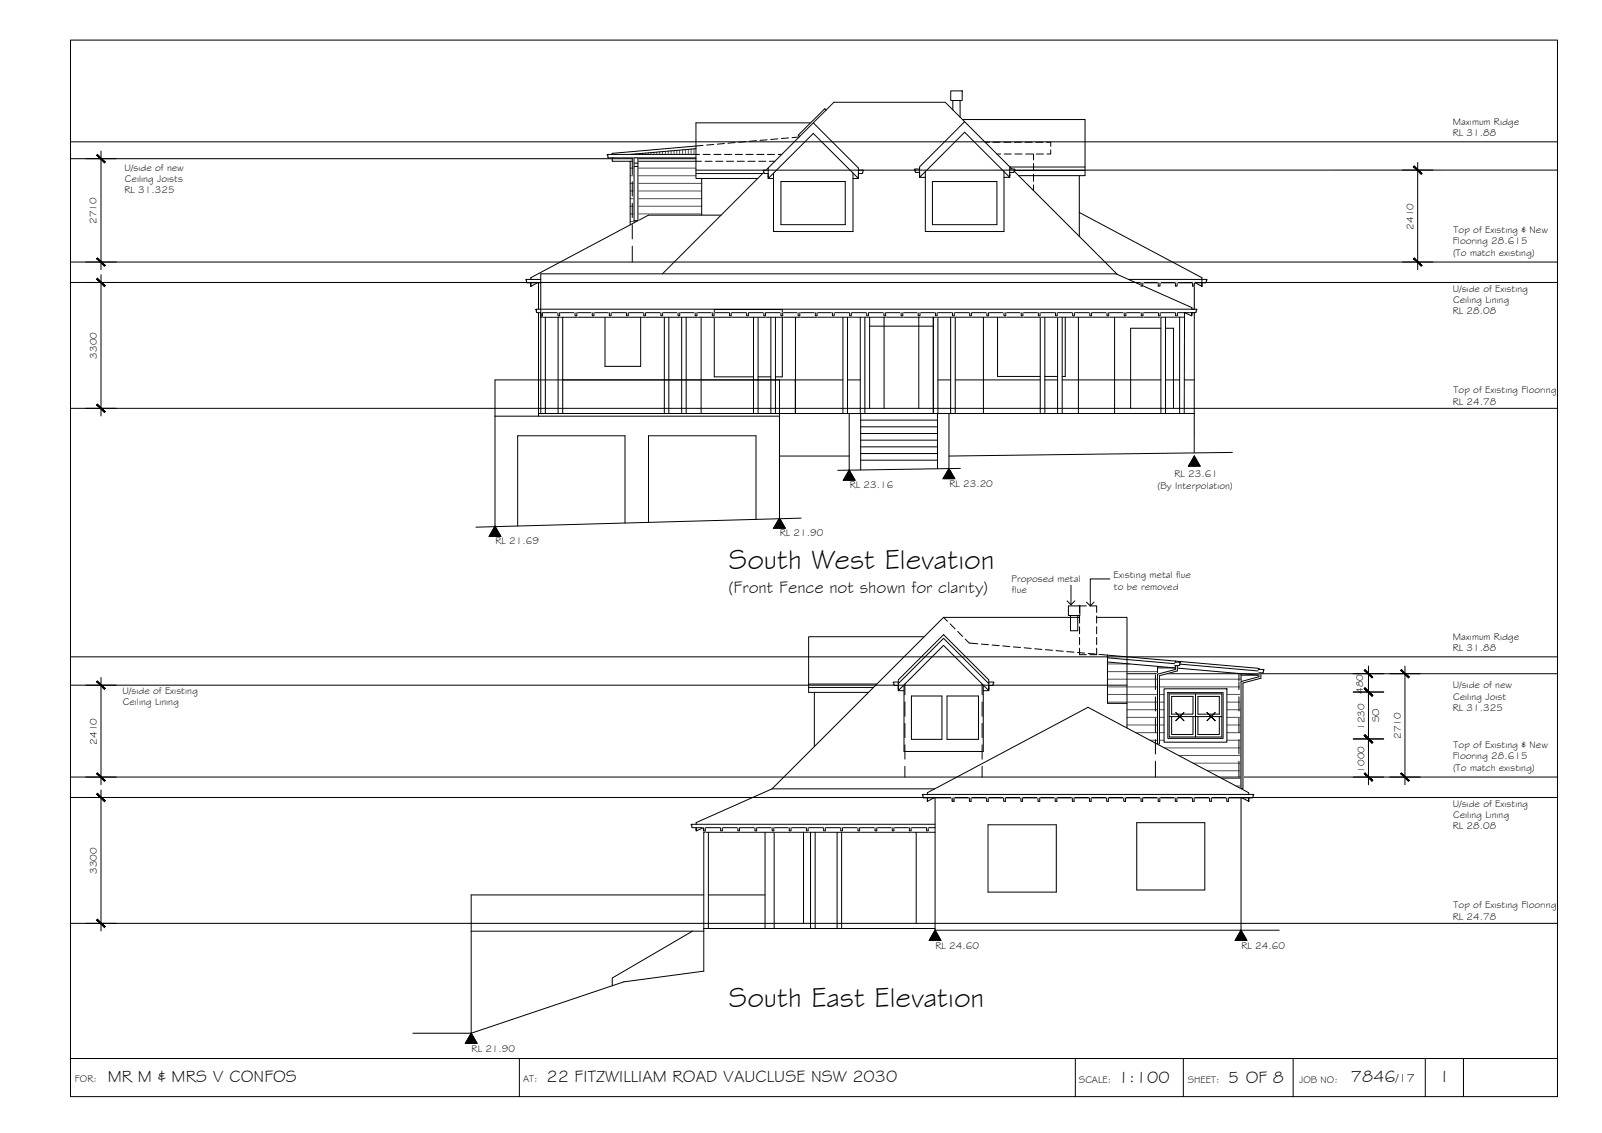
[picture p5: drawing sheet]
<svg xmlns="http://www.w3.org/2000/svg" width="420mm" height="297mm" viewBox="0 0 420 297" stroke-linecap="round" stroke-linejoin="round" font-family="sans-serif">
<!-- layer: HATCH -->
<g fill="none" stroke="#545454" stroke-width=".26">
<path d="M171.5 40v.5M172.3 39.9v.6M173 39.8v.7M173.8 39.7v.8M174.5 39.7v.8M175.3 39.6v.9M176 39.6v.9M176.8 39.5v1M177.5 39.4v1.1M178.3 39.4v1.1M179 39.3v1.2M179.8 39.2v1.3"/>
<path d="M180.5 39.2v1.3M181.3 39.1v1.4M182 39v1.5M165.3 44.1h17.2M165.3 46.1h17.2M165.3 48.1h18.7M165.3 50.1h18.7M165.3 52.1h18.7M165.3 54.1h18.7M165.3 56.1h18.7M165.3 58.1h1.6M165.5 40.5h.1"/>
<path d="M166.3 40.4v.1M167 40.3v.2M167.8 40.3v.2M168.5 40.2v.3M169.3 40.1v.4M170 40.1v.4M170.8 40v.5M290.5 178.1h35M290.5 174.1h5.8M290.5 176.1h13.1M290.5 180.1h35M290.5 182.1h14.8"/>
<path d="M290.5 184.1h14.8M295.6 186.1h9.7M295.6 188.1h9.7M295.6 190.1h9.7M297.9 192.1h7.4M301.6 194.1h3.7M305.4 196.1h20.1M309.1 198.1h16.4M321.8 182.1h3.7M321.8 184.1h3.7M321.8 186.1h3.7M321.8 188.1h3.7"/>
<path d="M321.8 190.1h3.7M321.8 192.1h3.7M321.8 194.1h3.7M312.9 200.1h12.6M316.7 202.1h8.8M320.4 204.1h5.1M324.2 206.1h1.3"/>
</g>
<!-- layer: BORDER -->
<path d="M18.5 10.5h390v277h-390zM18.5 277.5h390M136.2 277.5v10M282 277.5v10M310.4 277.5v10M339.2 277.5v10M373.8 277.5v10M383.8 277.5v10" fill="none" stroke="#000" stroke-width=".26"/>
<!-- layer: CEILING-FLOOR LINES -->
<path d="M18.5 37.2h390M18.5 41.6h164M408.5 44.6h-207M18.5 68.7h390M18.5 74.1h390M18.5 107.1h390M18.5 179.6h277.1M18.5 172.2h390M295.6 176.6h112.9M18.5 203.7h390M18.5 209.1h390M18.5 242.1h390" fill="none" stroke="#000" stroke-width=".26"/>
<!-- layer: EXISTING -->
<g fill="none" stroke="#000" stroke-width=".26">
<path d="M212.6 32.2h-30.1v14.6h16.2M213.3 32.2l11.8 11.8v2.8M252.4 31.3h32.2v14.8h-17.5M253 31.9l-11.8 11.8v2.8M182.5 45.5h17.5M184 46.8v9.6M189.1 56.4h-19l-30.9 16.4v.5h2.6M200.3 45.2l-26.6 26.6M201.5 44.6l-1.4 .1 .3 .7 1.1 .1v.9M201.5 46.4h.1M201.5 46.8l11.8-11.8 11.8 11.8M201.5 44v2.8"/>
<path d="M201.5 46.8h1.4M202.9 45.4v15.3h20.8v-15.3M204.8 47.6h16.9v11.3h-16.9zM223.7 46.8h1.4M225.1 44.6l1.4 .1-.3 .7-1.1 .1v.9M225.1 46.4h.1M240 45l.2 .2h1v.9M241.2 44.3h-1.3l.1 .7M241.2 46.1h.1M241.2 46.5l11.8-11.8 11.8 11.8M241.2 46.5h1.5M242.7 45v15.7h20.6v-15.7"/>
<path d="M244.5 47.6h17v11.3h-17zM263.3 46.5h1.5M264.8 44.3h1.3l-.1 .7M264.8 46.1h.1M264.8 43.7v2.8M264.9 43.8h19.7M265.4 44.3l-17.5-17.5h-29.2l-17.8 17.8h-18.4M266 45l-.2 .2h-1v.9M266 44.9l27 27M266 44.7h18.6M283.1 55.7l32.1 17.1v2.3M283.1 46.1v15.9"/>
<path d="M139.2 73.3h-1.3l.2 .8h1.1v.9M139.2 75h.1M140.9 74.1l-1.7 1M141.2 74.1v7M141.8 74.1h-2.6v1M296 73.3h20.5l-.2 .8h-1.1v.9M298 74.1h17.2M299.3 74.1v.9h.4v-.9M303.8 74.1v.9h.4v-.9M308.3 74.1v.9h.4v-.9M312.8 74.1v.9h.4v-.9v7h-172.6h-.1l.2 .2v.5M313.5 74.1l1.7 1"/>
<path d="M315.2 75h.1M140.7 81.7l.2 .3h.9v.9M141.2 82v27.1M141.8 82.9h.1M142.3 82v.8h-.5v-.8h171.4v36.7M143 83.2v25.2M146.3 82v.8h.5v-.8M146.4 83.2v25.2M147.6 99.6h61v8.8M147.6 83.2v25.2M150.8 82v.8h.5v-.8M155.3 82v.8h.5v-.8"/>
<path d="M158.7 83.2v12.8h9.3v-12.8M159.8 82v.8h.5v-.8M164.3 82v.8h.5v-.8M168.8 82v.8h.5v-.8M173.3 82v.8h.5v-.8M174.2 83.2v25.2M175.4 83.2v25.2M177.8 82v.8h.5v-.8M178.8 83.2v25.2M180 83.2v25.2M182.3 82v.8h.5v-.8M183.9 83.2v25.2"/>
<path d="M186.8 82v.8h.5v-.8M191.3 82v.8h.5v-.8M195.8 82v.8h.5v-.8M197.6 98.8h-10.3v-17.7h17.9v17.7h-1.8M197.6 83.2v25.2M198.8 98.8h3.4M198.8 83.2v25.2M200.3 82v.8h.5v-.8M202.2 83.2v25.2M203.4 83.2v25.2M204.8 82v.8h.5v-.8M208.6 83.2v25.2"/>
<path d="M208.6 99.6h12.5M209.3 82v.8h.5v-.8M213.8 82v.8h.5v-.8M218.3 82v.8h.5v-.8M221.1 83.2v25.2M222.3 83.2v25.2M222.3 99.6h3.3M222.8 82v.8h.5v-.8M225.6 83.2v25.2M226.8 83.2v25.2M227.3 82v.8h.5v-.8M228.1 85.5h16.7"/>
<path d="M228.1 83.2v23.9M231.8 82v.8h.5v-.8M231.9 83.2v23.9M236.3 82v.8h.5v-.8M240.8 82v.8h.5v-.8M241 83.2v23.9M244.8 83.2v25.2M245.3 82v.8h.5v-.8M246 83.2v25.2M246 99.6h3.3M249.3 83.2v25.2M249.8 82v.8h.5v-.8"/>
<path d="M250.5 83.2v25.2M250.5 99.6h22.3M254.3 82v.8h.5v-.8M257.9 83.2v25.2M258.8 82v.8h.5v-.8M261.6 83.2v15.5h11.2M263.3 82v.8h.5v-.8M267.8 82v.8h.5v-.8M272.3 82v.8h.5v-.8M272.8 83.2v25.2M274 98.7h3.4M274 83.2v25.2"/>
<path d="M274 99.6h3.4M276.8 82v.8h.5v-.8M277.4 83.2v25.2M278.6 83.2v25.2M278.6 99.6h25.9M279.4 83.2v15.5h-.8M281.3 82v.8h.5v-.8M282.8 83.2v25.2M285.8 82v.8h.5v-.8M290.3 82v.8h.5v-.8M292.3 83.2v25.2M294.8 82v.8h.5v-.8"/>
<path d="M299.3 82v.8h.5v-.8M303.8 82v.8h.5v-.8M304.5 86.1h-8v21M304.5 83.2v25.2M305.7 86.1h2.1v21M305.7 83.2v25.2M305.7 99.6h3.7M308.3 82v.8h.5v-.8M309.4 83.2v25.2M310.6 99.6h2.6M310.6 83.2h-168.8M312.6 82v.8l-1.9-.8-.1 26.4"/>
<path d="M312.6 82.6v-.6l1.1-.1 .2-.8h-1.3v-.5l-19.9-8.8h-150.9v36.6M312.6 82.6h.1M129.8 109.1h74.6M141.2 108.4h172M222.7 108.4v14.8M225.7 108.4v14.8M225.7 118.9h20.2M225.7 117.2h20.2M225.7 115.4h20.2M225.7 113.7h20.2M225.7 111.9h20.2M225.7 110.1h20.2"/>
<path d="M245.9 108.4v14.5M248.9 108.4v14.4M163.9 137.1v-22.8h-28.1v23.6M198.3 136.2v-21.9h-28.2v22.7M204.4 135.8v-36.2h-74.6v38.4M225.7 120.6h20.2M284.9 158.8h-1.8v1.8M285.8 158.8h1.8v1.8M212.1 179.3h17.9M234.6 179.7h1v.9M235.6 178.8l-1.3 .1 .3 .8M235.6 179.2l11.9-11.8 11.8 11.8"/>
<path d="M237.1 179.6v17.4h20.8v-17.4M242.4 166.9h-30.3v14.6h15.7M247.5 166.4l11.8 11.9v2.8l-11.8-11.9-11.9 11.9v-2.8zM259.3 178.8l1.4 .1-.3 .7-1.1 .1v.9M283.1 161.9h-35.6l-45 44.9M283.1 161.5v1.9M283.1 164.3v1.9M283.1 167.1v1.9M283.1 169.9v1.7h1.8M287.6 161.9h8v29M287.6 161.5v1.9M287.6 164.3v1.9"/>
<path d="M287.6 167.1v1.9M287.6 169.9v1.7h-1.8M212.1 180.2h17M213.6 181.5v14.2M235.6 180.6h.1M235.6 181.1h1.5M239 182.5h8v11.3h-8zM248.4 182.5h8.2v11.3h-8.2zM257.9 181.1h1.4M259.3 180.6h.1M181.4 216.8l.2 .2h1v.6M182.6 216.1h-1.3l.1 .7"/>
<path d="M182.6 217.6h.1M182.6 216.1h62.6M184.6 217v37.6M184.6 218.2h60.6M185 217v.8h-.5v-.8l-1.9 .8v-.8h62.6M185.8 218.2v25.2M189 217v.8h.4v-.8M193.5 217v.8h.5v-.8M198 217v.8h.4v-.8M200.6 218.2v25.2M202.5 206.8l-19.9 8.9v.4M202.5 206.8h42.6"/>
<path d="M202.5 217v.8h.5v-.8M203 218.2v25.2M207 217v.8h.5v-.8M210.7 218.2v23.9M211.5 217v.8h.4v-.8M212.6 218.2v25.2M213.8 218.2v25.2M216 217v.8h.5v-.8M219.5 218.2v25.2M220.5 217v.8h.4v-.8M220.7 218.2v25.2M225 217v.8h.5v-.8"/>
<path d="M229.5 217v.8h.5v-.8M234 217v.8h.4v-.8M238.5 217v.8h.5v-.8M240.3 218.2v23.9M243 217v.8h.4v-.8M243.2 208.3l-1.3 .1 .2 .1v.6l1.1 .1v.9M243.2 210.1h.1M243.2 208.3v-.5l42.2-22.4 42.1 22.4v.5M243.2 209.2h84.3v.9M243.2 209.1v1M243.2 208.3h84.3M244.9 209.2l-1.7 .9"/>
<path d="M245.2 209.2v34.7M249.7 209.2v.9h.5v-.9M254.2 209.2v.9h.5v-.9M258.7 209.2v.9h.5v-.9M259.1 216.2h17.9v17.7h-17.9zM263.2 209.2v.9h.5v-.9M267.7 209.2v.9h.5v-.9M272.2 209.2v.9h.5v-.9M276.7 209.2v.9h.5v-.9M281.2 209.2v.9h.5v-.9M285.7 209.2v.9h.5v-.9M290.2 209.2v.9h.5v-.9"/>
<path d="M294.7 209.2v.9h.5v-.9M298.1 215.7h17.9v17.6h-17.9zM299.2 209.2v.9h.5v-.9M303.7 209.2v.9h.5v-.9M308.2 209.2v.9h.5v-.9M312.7 209.2v.9h.5v-.9M317.2 209.2v.9h.5v-.9M321.7 209.2v.9h.5v-.9M325.5 209.2v34.7M325.8 209.2l1.7 .9M327.5 208.3l1.3 .1-.2 .7-1.1 .1v.9M327.5 210.1h.1"/>
<path d="M184.6 234.6h-61v36.3M185.8 234.6h14.8M123.6 244.1h58M184.6 244.1h-3l-21 12.3v2"/>
</g>
<!-- layer: GRDLEV -->
<path d="M204.4 119.6h18.3M323.2 118.6l-74.3 1M210.1 135.8l-85.3 2.4M251.9 122.8l-32.2 .5M184.6 254.6l-21 2.8-40 13.5h-15.3M184.6 243.4h60.6M245.2 244.4h.1M245.2 243.9h90.3" fill="none" stroke="#000" stroke-width=".26"/>
<!-- layer: 0.13 -->
<g fill="none" stroke="#000" stroke-width=".26">
<path d="M184.4 38.1l-1.9 .2M187.2 37.9l-1.9 .1M190 37.6l-1.9 .2M192.8 37.4l-1.9 .1M195.6 37.1l-1.9 .2M198.4 36.9l-1.9 .2M201.2 36.7l-1.9 .1M204 36.4l-1.9 .2M206.8 36.2l-1.9 .1M209.6 35.9l-1.9 .2M258.4 37.3h1.1M260.4 37.3h1.9"/>
<path d="M263.2 37.3h1.9M266.1 37.3h1.8M268.8 37.3h1.9M271.7 37.3h1.8M274.5 37.3h1.1v1.1M275.6 39.3v1.1h-1M165.8 41.6v4.2M165.8 47.6v3.8M165.8 53.3v3.7M165.8 58.9v3.7M182.5 40.5h1M182.5 42.3h1.5"/>
<path d="M184.4 40.5h1.9M184.9 42.3h1.9M187.2 40.5h1.9M187.7 42.3h1.9M190 40.5h1.9M190.5 42.3h1.9M192.8 40.5h1.9M193.3 42.3h1.9M195.7 40.5h1.8M196.2 42.3h1.8M198.5 40.5h1.8M199 42.3h1.9"/>
<path d="M201.3 40.5h1.9M201.8 42.3h1.4M204.1 40.5h.9M261.5 40.4h.9M263.4 40.4h1.8M266.2 40.4h1.8M269 40.4h1.9M271.1 40.4v1.5M271.1 42.8v1.9M271.1 45.6v1.9M271.1 48.5v1.5M271.8 40.4h1.9"/>
<path d="M165.8 64.5v4.2M237.3 179.3v2.9M247.5 161.9l1 1M249.2 163.5l1.3 1.4M251.2 165.5l1.3 1.4M253.1 167.5l1.1 1.1 2.2 .2M257.4 168.9l1.9 .1M257.6 179.3v2.9M260.2 169.1l1.9 .2M263 169.3l1.8 .2M265.8 169.6l1.9 .1M268.6 169.8l1.9 .2"/>
<path d="M271.4 170.1l1.8 .2M274.2 170.3l1.9 .2M277 170.6l1.9 .1M279.8 170.8l1.9 .2M282.6 171.1l1.9 .1M285.4 171.3l1.9 .2M288.2 171.5l2.3 .3M303 176.6v4.2M324.9 176.6v4.2M237.3 184v3.8M237.3 189.6v3.8M237.3 195.3v3.7"/>
<path d="M257.6 184v3.8M257.6 189.6v3.8M257.6 195.3v3.7M303 182.7v3.7M303 188.3v3.8M303 193.9v3.8M303 199.6v4.1M324.9 182.7v3.7M324.9 188.3v3.8M324.9 193.9v3.8M324.9 199.6v4.1M237.3 200.9v2.8"/>
<path d="M257.6 200.9v2.8"/>
</g>
<!-- layer: WINDOWS -->
<path d="M216.7 28.9l-.4-.4-6.9 6.9 .3 .4M306.6 181.9h13.8v11.3h-13.8zM306.6 187.9h13.8M307.3 187.9v4.7h5.6v-4.7M307.3 182.6h5.6v4.6h-5.6zM308.4 186.8l2.1 2.1M310.5 186.8l-2.1 2.1M313.5 181.9v11.3M314.2 187.9v4.7h5.6v-4.7M314.2 182.6h5.6v4.6h-5.6zM316.6 186.8l2.1 2.1-2.1-2.1M318.7 186.8l-2.1 2.1" fill="none" stroke="#000" stroke-width=".26"/>
<!-- layer: MASK -->
<g fill="#fff" stroke="#fff" stroke-width=".26">
<path d="M184.5 217l.5 .8v-.8zM184.5 217l.5 .8v-.8zM184.5 217l.5 .8h-.5zM184.5 217l.5 .8h-.5z"/>
<path d="M189 217l.4 .8v-.8zM189 217l.4 .8h-.4z"/>
<path d="M193.5 217l.5 .8v-.8zM193.5 217l.5 .8h-.5z"/>
<path d="M198 217l.4 .8v-.8zM198 217l.4 .8h-.4z"/>
<path d="M202.5 217l.5 .8v-.8zM202.5 217l.5 .8h-.5z"/>
<path d="M207 217l.5 .8v-.8zM207 217l.5 .8h-.5z"/>
<path d="M211.5 217l.4 .8v-.8zM211.5 217l.4 .8h-.4z"/>
<path d="M216 217l.5 .8v-.8zM216 217l.5 .8h-.5z"/>
<path d="M220.5 217l.4 .8v-.8zM220.5 217l.4 .8h-.4z"/>
<path d="M225 217l.5 .8v-.8zM225 217l.5 .8h-.5z"/>
<path d="M229.5 217l.5 .8v-.8zM229.5 217l.5 .8h-.5z"/>
<path d="M234 217l.4 .8v-.8zM234 217l.4 .8h-.4z"/>
<path d="M238.5 217l.5 .8v-.8zM238.5 217l.5 .8h-.5z"/>
<path d="M243 217l.4 .8v-.8zM243 217l.4 .8h-.4z"/>
<path d="M249.7 209.2l.5 .9v-.9zM249.7 209.2l.5 .9v-.9zM249.7 209.2l.5 .9h-.5zM249.7 209.2l.5 .9h-.5z"/>
<path d="M254.2 209.2l.5 .9v-.9zM254.2 209.2l.5 .9h-.5z"/>
<path d="M258.7 209.2l.5 .9v-.9zM258.7 209.2l.5 .9h-.5z"/>
<path d="M263.2 209.2l.5 .9v-.9zM263.2 209.2l.5 .9h-.5z"/>
<path d="M267.7 209.2l.5 .9v-.9zM267.7 209.2l.5 .9h-.5z"/>
<path d="M272.2 209.2l.5 .9v-.9zM272.2 209.2l.5 .9h-.5z"/>
<path d="M276.7 209.2l.5 .9v-.9zM276.7 209.2l.5 .9h-.5z"/>
<path d="M281.2 209.2l.5 .9v-.9zM281.2 209.2l.5 .9h-.5z"/>
<path d="M285.7 209.2l.5 .9v-.9zM285.7 209.2l.5 .9h-.5z"/>
<path d="M290.2 209.2l.5 .9v-.9zM290.2 209.2l.5 .9h-.5z"/>
<path d="M294.7 209.2l.5 .9v-.9zM294.7 209.2l.5 .9h-.5z"/>
<path d="M299.2 209.2l.5 .9v-.9zM299.2 209.2l.5 .9h-.5z"/>
<path d="M303.7 209.2l.5 .9v-.9zM303.7 209.2l.5 .9h-.5z"/>
<path d="M308.2 209.2l.5 .9v-.9zM308.2 209.2l.5 .9h-.5z"/>
<path d="M312.7 209.2l.5 .9v-.9zM312.7 209.2l.5 .9h-.5z"/>
<path d="M317.2 209.2l.5 .9v-.9zM317.2 209.2l.5 .9h-.5z"/>
<path d="M321.7 209.2l.5 .9v-.9zM321.7 209.2l.5 .9h-.5z"/>
<path d="M141.8 82l.5 .8v-.8zM141.8 82l.5 .8v-.8zM141.8 82l.5 .8h-.5zM141.8 82l.5 .8h-.5z"/>
<path d="M146.3 82l.5 .8v-.8zM146.3 82l.5 .8h-.5z"/>
<path d="M150.8 82l.5 .8v-.8zM150.8 82l.5 .8h-.5z"/>
<path d="M155.3 82l.5 .8v-.8zM155.3 82l.5 .8h-.5z"/>
<path d="M159.8 82l.5 .8v-.8zM159.8 82l.5 .8h-.5z"/>
<path d="M164.3 82l.5 .8v-.8zM164.3 82l.5 .8h-.5z"/>
<path d="M168.8 82l.5 .8v-.8zM168.8 82l.5 .8h-.5z"/>
<path d="M173.3 82l.5 .8v-.8zM173.3 82l.5 .8h-.5z"/>
<path d="M177.8 82l.5 .8v-.8zM177.8 82l.5 .8h-.5z"/>
<path d="M182.3 82l.5 .8v-.8zM182.3 82l.5 .8h-.5z"/>
<path d="M186.8 82l.5 .8v-.8zM186.8 82l.5 .8h-.5z"/>
<path d="M191.3 82l.5 .8v-.8zM191.3 82l.5 .8h-.5z"/>
<path d="M195.8 82l.5 .8v-.8zM195.8 82l.5 .8h-.5z"/>
<path d="M200.3 82l.5 .8v-.8zM200.3 82l.5 .8h-.5z"/>
<path d="M204.8 82l.5 .8v-.8zM204.8 82l.5 .8h-.5z"/>
<path d="M209.3 82l.5 .8v-.8zM209.3 82l.5 .8h-.5z"/>
<path d="M213.8 82l.5 .8v-.8zM213.8 82l.5 .8h-.5z"/>
<path d="M218.3 82l.5 .8v-.8zM218.3 82l.5 .8h-.5z"/>
<path d="M222.8 82l.5 .8v-.8zM222.8 82l.5 .8h-.5z"/>
<path d="M227.3 82l.5 .8v-.8zM227.3 82l.5 .8h-.5z"/>
<path d="M231.8 82l.5 .8v-.8zM231.8 82l.5 .8h-.5z"/>
<path d="M236.3 82l.5 .8v-.8zM236.3 82l.5 .8h-.5z"/>
<path d="M240.8 82l.5 .8v-.8zM240.8 82l.5 .8h-.5z"/>
<path d="M245.3 82l.5 .8v-.8zM245.3 82l.5 .8h-.5z"/>
<path d="M249.8 82l.5 .8v-.8zM249.8 82l.5 .8h-.5z"/>
<path d="M254.3 82l.5 .8v-.8zM254.3 82l.5 .8h-.5z"/>
<path d="M258.8 82l.5 .8v-.8zM258.8 82l.5 .8h-.5z"/>
<path d="M263.3 82l.5 .8v-.8zM263.3 82l.5 .8h-.5z"/>
<path d="M267.8 82l.5 .8v-.8zM267.8 82l.5 .8h-.5z"/>
<path d="M272.3 82l.5 .8v-.8zM272.3 82l.5 .8h-.5z"/>
<path d="M276.8 82l.5 .8v-.8zM276.8 82l.5 .8h-.5z"/>
<path d="M281.3 82l.5 .8v-.8zM281.3 82l.5 .8h-.5z"/>
<path d="M285.8 82l.5 .8v-.8zM285.8 82l.5 .8h-.5z"/>
<path d="M290.3 82l.5 .8v-.8zM290.3 82l.5 .8h-.5z"/>
<path d="M294.8 82l.5 .8v-.8zM294.8 82l.5 .8h-.5z"/>
<path d="M299.3 82l.5 .8v-.8zM299.3 82l.5 .8h-.5z"/>
<path d="M303.8 82l.5 .8v-.8zM303.8 82l.5 .8h-.5z"/>
<path d="M308.3 82l.5 .8v-.8zM308.3 82l.5 .8h-.5z"/>
<path d="M312.8 74.1h.4l-.4 .9zM312.8 74.1h.4l-.4 .9zM313.2 74.1l-.4 .9h.4zM313.2 74.1l-.4 .9h.4z"/>
<path d="M308.3 74.1h.4l-.4 .9zM308.7 74.1l-.4 .9h.4z"/>
<path d="M303.8 74.1h.4l-.4 .9zM304.2 74.1l-.4 .9h.4z"/>
<path d="M299.3 74.1h.4l-.4 .9zM299.7 74.1l-.4 .9h.4z"/>
<path d="M330.2 176.4l.5 1v-1zM330.2 176.4l.5 1h-.5z"/>
<path d="M330.2 177.4l.5 .4v-.4zM328.8 177.8l1.4-.4 .5 .4z"/>
<path d="M327.4 178.7l3.3-.9h-1.9zM325.5 178.7l3.3-.9-1.4 .9z"/>
<path d="M325.5 178.7l.5 .4 1.4-.4zM325.5 178.7l.5 .4h-.5z"/>
<path d="M325.5 179.1l.5 27.7v-27.7zM325.5 179.1l.5 27.7h-.5z"/>
<path d="M308.3 174.5l.5 1v-1zM308.3 174.5l.5 1h-.5z"/>
<path d="M308.3 175.5l.5 .4v-.4zM306.9 175.9l1.4-.4 .5 .4z"/>
<path d="M305.5 176.8l3.3-.9h-1.9zM303.6 176.8l3.3-.9-1.4 .9z"/>
<path d="M303.6 176.8l.5 .4 1.4-.4zM303.6 176.8l.5 .4h-.5z"/>
<path d="M303.6 177.2l.5 17.9v-17.9zM303.6 177.2l.5 17.9h-.5z"/>
<path d="M166.3 41.4l1 16.4v-16.4zM166.3 41.4l1 16.4h-1z"/>
</g>
<g fill="none" stroke="#fff" stroke-width=".26">
<path d="M299.3 74.1h.4v.9h-.4zM303.8 74.1h.4v.9h-.4zM308.3 74.1h.4v.9h-.4zM312.8 74.1h.4v.9h-.4zM141.8 82h.5v.8h-.5zM146.3 82h.5v.8h-.5zM150.8 82h.5v.8h-.5zM155.3 82h.5v.8h-.5zM159.8 82h.5v.8h-.5zM164.3 82h.5v.8h-.5zM168.8 82h.5v.8h-.5zM173.3 82h.5v.8h-.5z"/>
<path d="M177.8 82h.5v.8h-.5zM182.3 82h.5v.8h-.5zM186.8 82h.5v.8h-.5zM191.3 82h.5v.8h-.5zM195.8 82h.5v.8h-.5zM200.3 82h.5v.8h-.5zM204.8 82h.5v.8h-.5zM209.3 82h.5v.8h-.5zM213.8 82h.5v.8h-.5zM218.3 82h.5v.8h-.5zM222.8 82h.5v.8h-.5zM227.3 82h.5v.8h-.5z"/>
<path d="M231.8 82h.5v.8h-.5zM236.3 82h.5v.8h-.5zM240.8 82h.5v.8h-.5zM245.3 82h.5v.8h-.5zM249.8 82h.5v.8h-.5zM254.3 82h.5v.8h-.5zM258.8 82h.5v.8h-.5zM263.3 82h.5v.8h-.5zM267.8 82h.5v.8h-.5zM272.3 82h.5v.8h-.5zM276.8 82h.5v.8h-.5zM281.3 82h.5v.8h-.5z"/>
<path d="M285.8 82h.5v.8h-.5zM290.3 82h.5v.8h-.5zM294.8 82h.5v.8h-.5zM299.3 82h.5v.8h-.5zM303.8 82h.5v.8h-.5zM308.3 82h.5v.8h-.5zM184.5 217h.5v.8h-.5zM189 217h.4v.8h-.4zM193.5 217h.5v.8h-.5zM198 217h.4v.8h-.4zM202.5 217h.5v.8h-.5zM207 217h.5v.8h-.5z"/>
<path d="M211.5 217h.4v.8h-.4zM216 217h.5v.8h-.5zM220.5 217h.4v.8h-.4zM225 217h.5v.8h-.5zM229.5 217h.5v.8h-.5zM234 217h.4v.8h-.4zM238.5 217h.5v.8h-.5zM243 217h.4v.8h-.4zM249.7 209.2h.5v.9h-.5zM254.2 209.2h.5v.9h-.5zM258.7 209.2h.5v.9h-.5zM263.2 209.2h.5v.9h-.5z"/>
<path d="M267.7 209.2h.5v.9h-.5zM272.2 209.2h.5v.9h-.5zM276.7 209.2h.5v.9h-.5zM281.2 209.2h.5v.9h-.5zM285.7 209.2h.5v.9h-.5zM290.2 209.2h.5v.9h-.5zM294.7 209.2h.5v.9h-.5zM299.2 209.2h.5v.9h-.5zM303.7 209.2h.5v.9h-.5zM308.2 209.2h.5v.9h-.5zM312.7 209.2h.5v.9h-.5zM317.2 209.2h.5v.9h-.5z"/>
<path d="M321.7 209.2h.5v.9h-.5z"/>
</g>
<!-- layer: DIMENSION -->
<g fill="none" stroke="#000" stroke-width=".26">
<path d="M26.5 39.6v31.1M22.5 41.6h8M367.8 44.6h8M371.8 42.6v28.1M22.5 68.7h8M22.5 74.1h8M26.5 72v37M367.8 68.7h8M22.5 107.1h8M22.5 179.6h8M26.5 177.6v28.1M354.9 176.6h8"/>
<path d="M358.9 174.6v31.1M364.5 176.6h8M368.5 174.6v31.1M354.9 193.7h8M354.9 181.4h8M22.5 203.7h8M22.5 209.1h8M26.5 207.1v37M354.9 203.7h8M364.5 203.7h8M22.5 242.1h8"/>
</g>
<!-- layer: 0 -->
<g fill="#000" stroke="#000" stroke-width=".26">
<path d="M25.4 40.7l2 2 .2-.2zM25.4 40.7l.2-.2 2 2z"/>
<path d="M370.7 43.7l2 2 .2-.2zM370.7 43.7l.2-.2 2 2z"/>
<path d="M25.4 67.8l2.2 1.8-2-2zM25.4 67.8l2.2 1.8-.2 .2z"/>
<path d="M25.4 73.1l2 2.1 .2-.3zM25.4 73.1l.2-.2 2 2z"/>
<path d="M370.9 67.6l-.2 .2 2.2 1.8zM370.7 67.8l2.2 1.8-.2 .2z"/>
<path d="M25.4 106.1l2.2 1.8-2-2zM25.4 106.1l2.2 1.8-.2 .3z"/>
<path d="M357.8 175.7l2 2 .2-.2zM357.8 175.7l.2-.2 2 2z"/>
<path d="M367.4 175.7l2 2 .2-.2zM367.4 175.7l.2-.2 2 2z"/>
<path d="M25.4 178.7l2 2 .2-.2zM25.4 178.7l.2-.2 2 2z"/>
<path d="M358 192.6l-.2 .2 2.2 1.8zM357.8 192.8l2.2 1.8-.2 .2z"/>
<path d="M358 180.3l-.2 .2 2.2 1.8zM357.8 180.5l2.2 1.8-.2 .2z"/>
<path d="M357.8 192.8l2 2 .2-.2zM357.8 192.8l.2-.2 2 2z"/>
<path d="M357.8 180.5l2 2 .2-.2zM357.8 180.5l.2-.2 2 2z"/>
<path d="M25.4 202.8l2.2 1.8-2-2zM25.4 202.8l2.2 1.8-.2 .2z"/>
<path d="M25.4 208.2l2 2 .2-.2zM25.4 208.2l.2-.2 2 2z"/>
<path d="M358 202.6l-.2 .2 2.2 1.8zM357.8 202.8l2.2 1.8-.2 .2z"/>
<path d="M367.6 202.6l-.2 .2 2.2 1.8zM367.4 202.8l2.2 1.8-.2 .2z"/>
<path d="M25.6 241l-.2 .2 2.2 1.8zM25.4 241.2l2.2 1.8-.2 .2z"/>
</g>
<!-- layer: NEWWORK -->
<g fill="none" stroke="#000" stroke-width=".26">
<path d="M182.5 38.3l-21.9 1.9v.3h-1.3l.1 .7M182.5 39l-17.1 1.5M249.4 23.8h3v2.5h-3zM249.9 26.3v2.5M251.8 26.3v4.4M159.4 41.2l.2 .2M159.6 41.4h22.9M160.6 41.4v.9h21.9M160.6 40.5h21.9M165.3 42.3v16.6M280.2 158.8h3v2.6h-3zM280.8 161.4v4h1.9v-4"/>
<path d="M290.5 173.6l39.5 3.4h-4.5M290.5 172.5l17.6 1.5M303.6 174.7v20.4M303.6 175.1h4.5M308.1 173.6h.2M308.3 174.5v.9h-.2M308.3 173.3v.3l1.3 .1-.2 .2v.5l-1.3 .1M309.4 174.1l20.6 1.8M325.5 176.6v30.2M330 175.5h.2M330 176.4h1.1M330.2 176.4v.9h-.2"/>
<path d="M331.3 176.2l-.2 .2M331.4 176.2l.1-.7h-1.3v-.3l-39.7-3.4v12.6h5.1M305.3 180.6h16.5v14h-16.5zM306.3 181.6h14.5v12h-14.5z"/>
</g>
<!-- layer: SERVICES -->
<path d="M166.3 41.4v16.4h1v-16.4M166.3 42.8h1M166.3 43.6h1M308.3 174.5v1l-4.7 1.3v18.3h.5v-17.9l4.7-1.3v-1.4M330.2 176.4v1l-4.7 1.3v28.1h.5v-27.7l4.7-1.3v-1.4" fill="none" stroke="#000" stroke-width=".26"/>
<!-- layer: LEVELS -->
<path d="M313.2 119.6l1.6 2.6h-3.1zM129.8 138l1.5 2.6h-3zM204.4 135.8l1.6 2.7h-3.1zM222.7 123.2l1.5 2.7h-3zM248.9 122.8l1.5 2.7h-3.1zM245.2 243.9l1.6 2.6h-3.1zM325.5 243.9l1.5 2.6h-3zM123.6 270.9l1.5 2.6h-3z" fill="#000" stroke="#000" stroke-width=".26"/>
<path d="M313.2 119.6l1.6 2.6h-3.1zM129.8 138l1.5 2.6h-3zM204.4 135.8l1.6 2.7h-3.1zM222.7 123.2l1.5 2.7h-3zM248.9 122.8l1.5 2.7h-3.1zM245.2 243.9l1.6 2.6h-3.1zM325.5 243.9l1.5 2.6h-3zM123.6 270.9l1.5 2.6h-3z" fill="none" stroke="#000" stroke-width=".26"/>
<!-- layer: TEXT -->
<path d="M313.2 119.6v2.6M129.8 138v2.6M204.4 135.8v2.7M222.7 123.2v2.7M248.9 122.8v2.7M245.2 243.9v2.6M325.5 243.9v2.6M123.6 270.9v2.6" fill="none" stroke="#000" stroke-width=".26"/>
<!-- layer: 0 -->
<path d="M279.9 157.5l1 1.1 1-1.1M280.9 153.5v5.1M284.9 157.9l1 .9 1-.9M291.1 151.8h-5.2v7" fill="none" stroke="#000" stroke-width=".26"/>
<g font-size="7.5">
<text x="191.1" y="149.1">South West Elevation</text>
<text x="191.1" y="263.9">South East Elevation</text>
</g>
<g font-size="4.5">
<text x="191.1" y="155.4">(Front Fence not shown for clarity)</text>
<text x="28.3" y="283.6">MR M &amp; MRS V CONFOS</text>
<text x="143.3" y="283.6">22 FITZWILLIAM ROAD VAUCLUSE NSW 2030</text>
<text x="293.2" y="283.9">1:100</text>
<text x="322.1" y="283.8">5 OF 8</text>
<text x="354.3" y="283.7">7846</text>
<text x="378.3" y="283.6">I</text>
</g>
<text font-size="3.2" x="366.1" y="283.7">/17</text>
<g font-size="2.6">
<text x="381" y="35.6">RL 31.88</text>
<text x="381" y="32.7">Maximum Ridge</text>
<text x="32.7" y="44.8">U/side of new</text>
<text x="32.8" y="47.8">Ceiling Joists</text>
<text x="32.7" y="50.7">RL 31.325</text>
<text x="25.3" y="58.7" transform="rotate(-90 25.3 58.7)">2710</text>
<text x="370.7" y="60.2" transform="rotate(-90 370.7 60.2)">2410</text>
<text x="381" y="64.1">Flooring 28.615</text>
<text x="381.2" y="61.2">Top of Existing &amp; New</text>
<text x="381.1" y="67">(To match existing)</text>
<text x="381" y="76.4">U/side of Existing</text>
<text x="381" y="82.3">RL 28.08</text>
<text x="381.1" y="79.3">Ceiling Lining</text>
<text x="25.4" y="94" transform="rotate(-90 25.4 94)">3300</text>
<text x="381" y="106.1">RL 24.78</text>
<text x="381.2" y="103.2">Top of Existing Flooring</text>
<text x="308" y="125.2">RL 23.61</text>
<text x="222.9" y="128.1">RL 23.16</text>
<text x="249" y="127.6">RL 23.20</text>
<text x="303.6" y="128.1">(By Interpolation)</text>
<text x="130" y="142.7">RL 21.69</text>
<text x="204.5" y="140.6">RL 21.90</text>
<text x="265.3" y="152.6">Proposed metal</text>
<text x="265.4" y="155.5">flue</text>
<text x="292" y="151.7">Existing metal flue</text>
<text x="292.1" y="154.6">to be removed</text>
<text x="381" y="167.7">Maximum Ridge</text>
<text x="381" y="170.6">RL 31.88</text>
<text x="32.1" y="181.8">U/side of Existing</text>
<text x="32.2" y="184.8">Ceiling Lining</text>
<text x="357.5" y="182" transform="rotate(-90 357.5 182)">480</text>
<text x="381" y="180.5">U/side of new</text>
<text x="381.1" y="183.4">Ceiling Joist</text>
<text x="357.9" y="191.4" transform="rotate(-90 357.9 191.4)">1230</text>
<text x="361.7" y="189.4" transform="rotate(-90 361.7 189.4)">SO</text>
<text x="381" y="186.3">RL 31.325</text>
<text x="25.4" y="195.2" transform="rotate(-90 25.4 195.2)">2410</text>
<text x="367.4" y="193.7" transform="rotate(-90 367.4 193.7)">2710</text>
<text x="381.2" y="196.2">Top of Existing &amp; New</text>
<text x="357.9" y="202.5" transform="rotate(-90 357.9 202.5)">1000</text>
<text x="381" y="199.1">Flooring 28.615</text>
<text x="381.1" y="202">(To match existing)</text>
<text x="381" y="211.4">U/side of Existing</text>
<text x="381.1" y="214.4">Ceiling Lining</text>
<text x="381" y="217.3">RL 28.08</text>
<text x="25.4" y="229.1" transform="rotate(-90 25.4 229.1)">3300</text>
<text x="381.2" y="238.2">Top of Existing Flooring</text>
<text x="381" y="241.1">RL 24.78</text>
<text x="245.3" y="248.7">RL 24.60</text>
<text x="325.6" y="248.7">RL 24.60</text>
<text x="123.7" y="275.7">RL 21.90</text>
<text x="19.6" y="283.7">FOR:</text>
<text x="137.2" y="283.6">AT:</text>
<text x="282.9" y="283.9">SCALE:</text>
<text x="311.5" y="283.9">SHEET:</text>
<text x="340.7" y="283.9">JOB NO:</text>
</g>
</svg>
